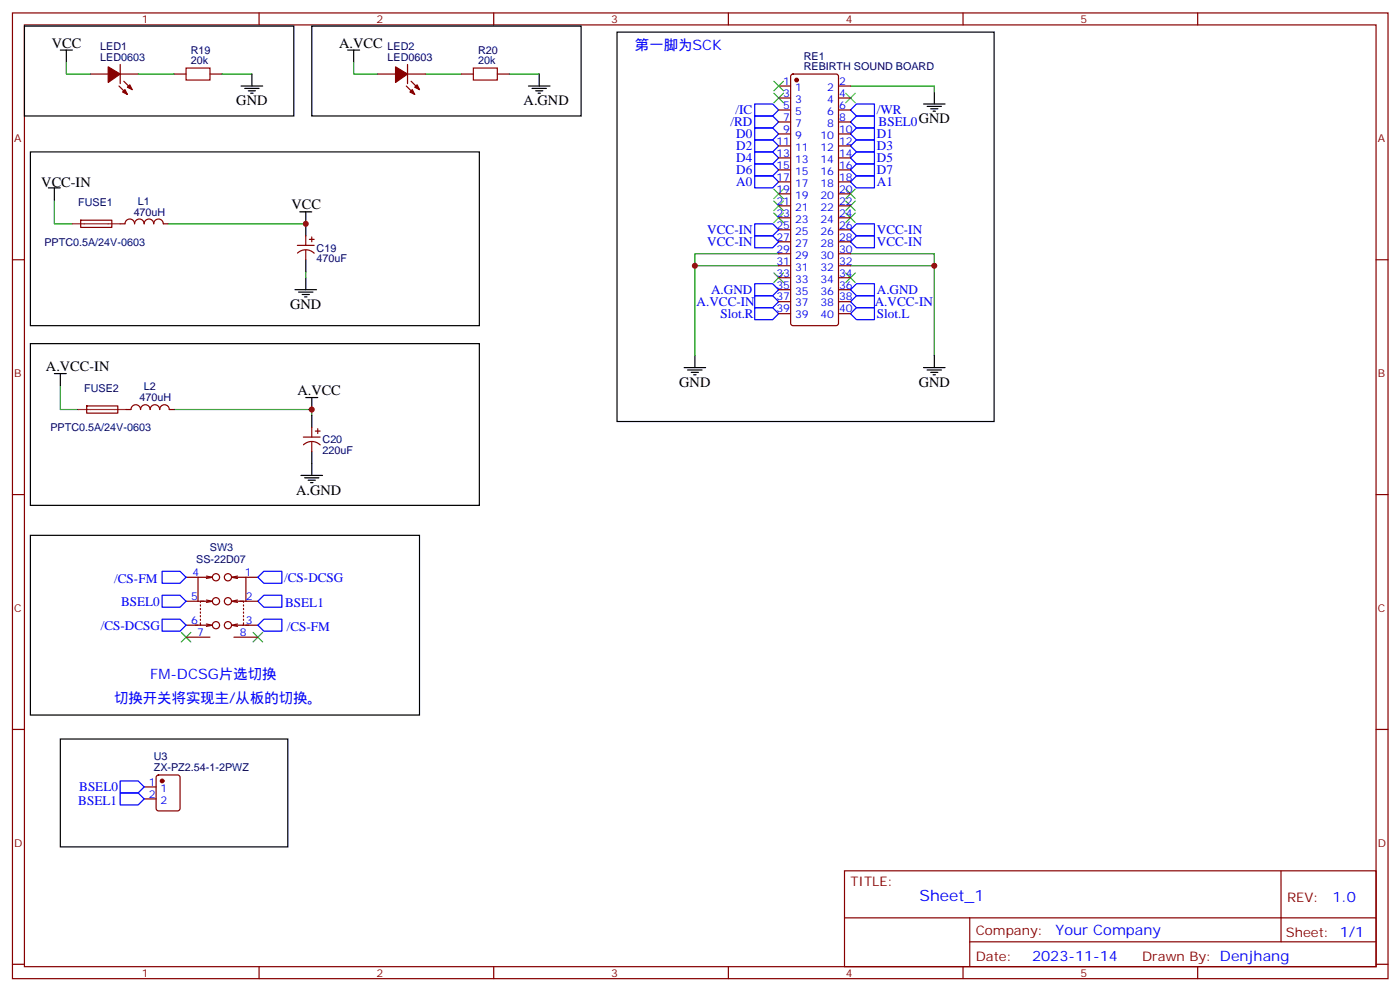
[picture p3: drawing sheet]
<svg xmlns="http://www.w3.org/2000/svg" width="413mm" height="292mm" viewBox="0 0 413 292" stroke-linecap="round" stroke-linejoin="round" font-family="sans-serif">
<g fill="none" stroke="#870000" stroke-width=".35">
<path d="M3.7 3.8h405.3v284.3h-405.3zM7.2 7.3h398.3v277.3h-398.3zM35.4 19v5.6M76.3 3.8v3.5M120.1 19v5.6M145.5 3.8v3.5M214.6 3.8v3.5M283.8 3.8v3.5M352.9 3.8v3.5M26.6 21.8h5.3M35.1 25.3l2.4 2.5M35.4 21.8h5.3"/>
<path d="M36.5 23.9l2.4 2.5M51.3 21.8h3.5M61.9 21.8h3.5M111.3 21.8h5.3M119.7 25.3l2.5 2.5M120.1 21.8h5.3M121.1 23.9l2.5 2.5M136 21.8h3.5M146.5 21.8h3.6M229.4 25.3h3.6M229.4 28.9h3.6M229.4 32.4h3.6"/>
<path d="M229.4 35.9h3.6M229.4 39.4h3.6M233.2 22l.5-.2h12.7l.5 .2 .2 .5v72.7l-.2 .5-.5 .2h-12.7l-.5-.2-.2-.5v-72.7zM247.1 25.3h3.5M247.1 28.9h3.5M247.1 32.4h3.5M247.1 35.9h3.5M247.1 39.4h3.5M229.4 43h3.6M229.4 46.5h3.6M229.4 50h3.6M229.4 53.6h3.6"/>
<path d="M229.4 57.1h3.6M247.1 43h3.5M247.1 46.5h3.5M247.1 50h3.5M247.1 53.6h3.5M247.1 57.1h3.5M3.7 76.5h3.5M23.8 64.9l9.1-.1v2.1l-9.1 .1zM35.4 65.9h1.4M36.8 65.9a1.41 1.41 0 0 1 1.4-1.4 1.41 1.41 0 0 1 1.5 1.4M39.7 65.9a1.41 1.41 0 0 1 1.4-1.4 1.41 1.41 0 0 1 1.4 1.4M42.5 65.9a1.41 1.41 0 0 1 1.4-1.4 1.41 1.41 0 0 1 1.4 1.4"/>
<path d="M45.3 65.9a1.41 1.41 0 0 1 1.4-1.4 1.41 1.41 0 0 1 1.4 1.4h1.4M87.6 72.2h5M87.7 74.5a3.5 3.5 0 0 1 4.9 .1M90.1 69.4v2.8M90.1 73.7v2.8M91.2 70.5h1.4M91.9 69.8v1.4M229.4 78.2h3.6M229.4 74.7h3.6M229.4 71.2h3.6M229.4 67.7h3.6M229.4 64.1h3.6"/>
<path d="M229.4 60.6h3.6M247.1 78.2h3.5M247.1 74.7h3.5M247.1 71.2h3.5M247.1 67.7h3.5M247.1 64.1h3.5M247.1 60.6h3.5M405.5 76.5h3.5M229.4 92.4h3.6M229.4 88.8h3.6M229.4 85.3h3.6M229.4 81.8h3.6"/>
<path d="M247.1 92.4h3.5M247.1 88.8h3.5M247.1 85.3h3.5M247.1 81.8h3.5M25.6 119.5h9.1v2.1h-9.1zM37.2 120.6h1.4a1.41 1.41 0 0 1 1.4-1.4 1.41 1.41 0 0 1 1.4 1.4 1.41 1.41 0 0 1 1.4-1.4 1.41 1.41 0 0 1 1.4 1.4 1.41 1.41 0 0 1 1.4-1.4 1.41 1.41 0 0 1 1.5 1.4 1.41 1.41 0 0 1 1.4-1.4 1.41 1.41 0 0 1 1.4 1.4h1.4M89.4 128.7h4.9M89.4 131a3.5 3.5 0 0 1 4.9 0M91.9 125.9v2.8M91.9 130.1v2.8M92.9 126.9h1.4M93.6 126.2v1.4"/>
<path d="M3.7 145.6h3.5M405.5 145.6h3.5M54.8 170h3.5M54.8 177h5.3M59.1 178.1v.3M59.1 179.1v.4M60.8 176.7l1.8 .3-1.8 .4M60.8 169.6l1.8 .4M61.9 177h-2.8v.4M62.6 170h-4.3v7M62.6 170l-1.8 .3M68.2 170h4.3v7"/>
<path d="M68.2 170l1.8 .3M68.2 177l1.8 .4M68.9 177h2.9v.4M70 169.6l-1.8 .4M70 176.7l-1.8 .3M70.7 177h5.3M71.8 178.1v.3M71.8 179.1v.4M72.5 170h3.5M54.8 184.1h4.4M54.8 187.6h7.1M59.1 183.4v.7h2.8"/>
<path d="M59.1 180.2v.4M59.1 181.3v.3M59.1 182.3v.4M60.8 183.7l1.8 .4-1.8 .3M68.2 184.1l1.8 .3M68.9 187.6h7.1M70 183.7l-1.8 .4M71.6 184.1h4.4M71.8 183.4v.7h-2.9M71.8 180.2v.4M71.8 181.3v.3M71.8 182.3v.4"/>
<path d="M3.7 214.8h3.5M405.5 214.8h3.5M42.5 231.7h3.5M42.5 235.2h3.5M46.2 228.4l.5-.2h5.7l.6 .4 .1 9.5-.5 .6-5.9 .1-.6-.5-.1-9.4zM248.8 256.4h156.7v28.2h-156.7zM377.5 256.4v20.9M248.9 270.2h156.5M285.8 277.3h119.6M285.8 270.2v14.2M3.7 283.9h3.5M76.3 284.6v3.5"/>
<path d="M145.5 284.6v3.5M214.6 284.6v3.5M283.8 284.6v3.5M352.9 284.6v3.5M405.5 283.9h3.5"/>
<circle cx="63.6" cy="170" r="1.06"/>
<circle cx="63.6" cy="177" r="1.06"/>
<circle cx="67.2" cy="170" r="1.06"/>
<circle cx="67.2" cy="177" r="1.06"/>
<circle cx="63.6" cy="184.1" r="1.06"/>
<circle cx="67.2" cy="184.1" r="1.06"/>
</g>
<g fill="none" stroke="#000" stroke-width=".35">
<path d="M7.2 7.7h79.4v26.4h-79.4zM17.8 14.7h3.5M19.5 14.7v3.6M91.9 7.7h79.3v26.4h-79.3zM102.4 14.7h3.6M104.2 14.7v3.6M181.8 9.5h111.1v114.6h-111.1zM71 25.3h6.4M72.1 26h4.2M73.2 26.7h2.1M73.9 27.4h.7M74.2 21.8v3.5"/>
<path d="M155.7 25.3h6.4M156.8 26h4.2M157.8 26.7h2.1M158.5 27.4h.7M158.9 21.8v3.5M272.1 30.6h6.4M273.2 31.3h4.2M274.2 32h2.2M275 32.7h.7M275.3 27.1v3.5M9 44.7h132.3v51.2h-132.3zM14.3 55.3h3.5"/>
<path d="M16 55.3v3.5M88.3 62.4h3.6M90.1 62.4v7M90.1 76.5v3.5M86.9 85.3h6.4M88 86h4.2M89 86.7h2.2M89.7 87.4h.8M90.1 81.8v3.5M9 101.2h132.3v47.6h-132.3zM16 110h3.5M17.8 110v3.5"/>
<path d="M90.1 117.1h3.5M91.9 117.1v3.5M201.6 108.2h6.3M202.6 108.9h4.3M203.7 109.6h2.1M204.4 110.3h.7M204.8 104.7v3.5M272.1 108.2h6.4M273.2 108.9h4.2M274.2 109.6h2.2M275 110.3h.7M275.3 104.7v3.5"/>
<path d="M88.7 140h6.3M91.9 122.3v3.6M91.9 132.9v7.1M9 157.6h114.6v52.9h-114.6zM89.7 140.7h4.3M90.8 141.4h2.1M91.5 142.1h.7"/>
</g>
<g fill="none" stroke="#00f" stroke-width=".35">
<path d="M222.4 30.6h5.3l1.7 1.8-1.7 1.7h-5.3zM222.4 34.1h5.3l1.7 1.8-1.7 1.8h-5.3zM222.4 37.7h5.3l1.7 1.7-1.7 1.8h-5.3zM250.6 35.9l1.8-1.8h5.3v3.6h-5.3zM252.4 30.6h5.3v3.5h-5.3l-1.8-1.7zM252.4 37.7h5.3v3.5h-5.3l-1.8-1.8zM222.4 41.2h5.3l1.7 1.8-1.7 1.7h-5.3zM222.4 44.7h5.3l1.7 1.8-1.7 1.8h-5.3zM222.4 48.3h5.3l1.7 1.7-1.7 1.8h-5.3zM222.4 51.8h5.3l1.7 1.8-1.7 1.7h-5.3zM250.6 53.6l1.8-1.8h5.3v3.5h-5.3zM250.6 46.5l1.8-1.8h5.3v3.6h-5.3z"/>
<path d="M252.4 41.2h5.3v3.5h-5.3l-1.8-1.7zM252.4 48.3h5.3v3.5h-5.3l-1.8-1.8zM222.4 65.9h5.3l1.7 1.8-1.7 1.7h-5.3zM222.4 69.4h5.3l1.7 1.8-1.7 1.8h-5.3zM250.6 67.7l1.8-1.8h5.3v3.5h-5.3zM252.4 69.4h5.3v3.6h-5.3l-1.8-1.8zM222.4 83.5h5.3l1.7 1.8-1.7 1.8h-5.3zM222.4 87.1h5.3l1.7 1.7-1.7 1.8h-5.3zM222.4 90.6h5.3l1.7 1.8-1.7 1.7h-5.3zM250.6 85.3l1.8-1.8h5.3v3.6h-5.3zM250.6 92.4l1.8-1.8h5.3v3.5h-5.3zM250.6 88.8l1.8-1.7h5.3v3.5h-5.3z"/>
<path d="M47.8 175.3h5.3l1.7 1.7-1.7 1.8h-5.3zM47.8 168.2h5.3l1.7 1.8-1.7 1.7h-5.3zM76 177l1.8-1.7h5.2v3.5h-5.2zM77.8 168.2h5.2v3.5h-5.2l-1.8-1.7zM47.8 182.3h5.3l1.7 1.8-1.7 1.7h-5.3zM77.8 182.3h5.2v3.5h-5.2l-1.8-1.7zM35.4 229.9h5.3l1.8 1.8-1.8 1.8h-5.3zM35.4 233.5h5.3l1.8 1.7-1.8 1.8h-5.3z"/>
</g>
<g fill="none" stroke="#3c3" stroke-width=".35">
<path d="M228 27.4l2.9 2.9M228 23.9l2.9 2.8M230.9 27.4l-2.9 2.9M230.9 23.9l-2.9 2.8M249.2 27.4l2.8 2.9M252 27.4l-2.8 2.9M228 55.7l2.9 2.8M228 59.2l2.9 2.8M230.9 55.7l-2.9 2.8M230.9 59.2l-2.9 2.8M249.2 55.7l2.8 2.8M249.2 59.2l2.8 2.8"/>
<path d="M252 55.7l-2.8 2.8M252 59.2l-2.8 2.8M228 62.7l2.9 2.8M230.9 62.7l-2.9 2.8M249.2 62.7l2.8 2.8M252 62.7l-2.8 2.8M228 80.4l2.9 2.8M230.9 80.4l-2.9 2.8M249.2 80.4l2.8 2.8M252 80.4l-2.8 2.8M53.4 186.2l2.8 2.8M56.2 186.2l-2.8 2.8"/>
<path d="M74.6 186.2l2.8 2.8M77.4 186.2l-2.8 2.8"/>
</g>
<g fill="none" stroke="#008700" stroke-width=".35">
<path d="M19.5 18.3v3.5h7.1M104.2 18.3v3.5h7.1M40.7 21.8h10.6M65.4 21.8h8.8M125.4 21.8h10.6M150.1 21.8h8.8M250.6 25.3h24.7v1.8M16 58.8v7.1h5.3M49.5 65.9h40.6M204.8 78.2h24.6M229.4 74.7h-24.6v30M250.6 78.2h24.7"/>
<path d="M250.6 74.7h24.7v30M90.1 80v1.8M17.8 113.5v7.1h5.3M51.3 120.6h40.6v1.7"/>
</g>
<path d="M54.8 20h7.1v3.6h-7.1zM139.5 20h7v3.6h-7z" fill="none" stroke="#a10000" stroke-width=".35"/>
<g fill="#870000" stroke="#870000" stroke-width=".35">
<path d="M116.6 19.7l3.5 2.1-3.5 2.5z"/>
<path d="M120.8 27.1l.7-.7 .7 1.4z"/>
<path d="M122.9 25l.7 1.4-1.4-.7z"/>
<path d="M31.9 19.7l3.5 2.1-3.5 2.5z"/>
<path d="M36.1 27.1l.7-.7 .7 1.4z"/>
<path d="M38.2 25l.7 1.4-1.4-.7z"/>
<circle cx="234.7" cy="23.6" r=".53"/>
<circle cx="47.8" cy="229.9" r=".53"/>
</g>
<path d="M21.3 65.9h14.1M23.1 120.6h14.1" fill="none" stroke="#8c2424" stroke-width=".35"/>
<g fill="#c00">
<circle cx="91.9" cy="120.6" r=".88"/>
<circle cx="90.1" cy="65.9" r=".88"/>
<circle cx="204.8" cy="78.2" r=".88"/>
<circle cx="275.3" cy="78.2" r=".88"/>
</g>
<path d="M17.8 217.6h67v31.7h-67z" fill="none" stroke="#000" stroke-width=".35"/>
<text font-size="4.6" fill="#00f" x="270.9" y="265.4">Sheet_1</text>
<g font-size="4.2">
<text x="15.3" y="14">VCC</text>
<text x="100" y="14">A.VCC</text>
<text x="69.6" y="31">GND</text>
<text x="154.3" y="31">A.GND</text>
<text x="12.2" y="55">VCC-IN</text>
<text x="85.9" y="61.7">VCC</text>
<text x="85.5" y="90.9">GND</text>
<text x="13.5" y="109.3">A.VCC-IN</text>
<text x="200.2" y="113.9">GND</text>
<text x="270.7" y="113.9">GND</text>
<text x="87.6" y="116.3">A.VCC</text>
<text x="87.3" y="145.6">A.GND</text>
</g>
<g font-size="4.2" fill="#00f">
<text x="187.1" y="14.7">第一脚为SCK</text>
<text x="44.2" y="200">FM-DCSG片选切换</text>
<text x="33.7" y="207">切换开关将实现主/从板的切换。</text>
<text x="392.6" y="265.7">1.0</text>
<text x="311" y="275.2">Your Company</text>
<text x="304.1" y="283">2023-11-14</text>
</g>
<g font-size="3.9" fill="#00f">
<text x="216.8" y="33.6">/IC</text>
<text x="258.4" y="33.6">/WR</text>
<text x="215.2" y="37.2">/RD</text>
<text x="217" y="40.7">D0</text>
<text x="258.4" y="40.6">D1</text>
<text x="258.9" y="37.2">BSEL0GND</text>
<text x="217" y="44.1">D2</text>
<text x="217" y="47.7">D4</text>
<text x="258.4" y="44.1">D3</text>
<text x="258.4" y="47.7">D5</text>
<text x="217" y="51.2">D6</text>
<text x="258.4" y="51.2">D7</text>
<text x="217" y="54.8">A0</text>
<text x="258.4" y="54.7">A1</text>
<text x="208.4" y="68.9">VCC-IN</text>
<text x="258.4" y="68.9">VCC-IN</text>
<text x="208.4" y="72.4">VCC-IN</text>
<text x="258.4" y="72.4">VCC-IN</text>
<text x="209.5" y="86.6">A.GND</text>
<text x="258.4" y="86.6">A.GND</text>
<text x="205.3" y="90.1">A.VCC-IN</text>
<text x="212.3" y="93.6">Slot.R</text>
<text x="257.8" y="90.1">A.VCC-IN</text>
<text x="258.4" y="93.7">Slot.L</text>
<text x="33.7" y="171.7">/CS-FM</text>
<text x="83.7" y="171.2">/CS-DCSG</text>
<text x="35.7" y="178.3">BSEL0</text>
<text x="84" y="178.8">BSEL1</text>
<text x="29.7" y="185.3">/CS-DCSG</text>
<text x="84.5" y="185.8">/CS-FM</text>
<text x="23.3" y="233">BSEL0</text>
<text x="23.1" y="237">BSEL1</text>
</g>
<g font-size="3.9" fill="#800">
<text x="250.6" y="261">TITLE:</text>
<text x="379.2" y="265.7">REV:</text>
<text x="287.5" y="275.2">Company:</text>
<text x="378.9" y="275.8">Sheet: 1/1</text>
<text x="287.5" y="282.9">Date:</text>
<text x="336.6" y="282.9">Drawn By: Denjhang</text>
</g>
<g font-size="3.2" fill="#800">
<text x="41.8" y="6.8">1</text>
<text x="110.9" y="6.8">2</text>
<text x="180.1" y="6.8">3</text>
<text x="249.2" y="6.8">4</text>
<text x="318.3" y="6.8">5</text>
<text x="4.2" y="41.9">A</text>
<text x="406" y="41.9">A</text>
<text x="4.2" y="111.1">B</text>
<text x="406" y="111.1">B</text>
<text x="4.2" y="180.2">C</text>
<text x="406" y="180.2">C</text>
<text x="4.2" y="249.3">D</text>
<text x="406" y="249.3">D</text>
<text x="41.8" y="287.6">1</text>
<text x="110.9" y="287.6">2</text>
<text x="180.1" y="287.6">3</text>
<text x="249.2" y="287.6">4</text>
<text x="318.3" y="287.6">5</text>
</g>
<g font-size="3.2" fill="#000080">
<text x="29.5" y="17.9">LED0603</text>
<text x="29.5" y="14.8">LED1</text>
<text x="56.2" y="15.8">R19</text>
<text x="114.2" y="17.9">LED0603</text>
<text x="114.2" y="14.8">LED2</text>
<text x="140.9" y="15.8">R20</text>
<text x="236.8" y="17.6">RE1</text>
<text x="56.2" y="19">20k</text>
<text x="140.9" y="19">20k</text>
<text x="236.8" y="20.7">REBIRTH SOUND BOARD</text>
<text x="23.1" y="60.6">FUSE1</text>
<text x="39.4" y="63.5">470uH</text>
<text x="40.6" y="60.2">L1</text>
<text x="13.1" y="72.3">PPTC0.5A/24V-0603</text>
<text x="93.3" y="77.3">470uF</text>
<text x="93.3" y="74.1">C19</text>
<text x="24.8" y="115.3">FUSE2</text>
<text x="41.2" y="118.2">470uH</text>
<text x="42.4" y="114.9">L2</text>
<text x="14.8" y="127">PPTC0.5A/24V-0603</text>
<text x="95" y="130.5">C20</text>
<text x="95" y="133.7">220uF</text>
<text x="57.8" y="165.8">SS-22D07</text>
<text x="61.8" y="162.3">SW3</text>
<text x="45.3" y="227">ZX-PZ2.54-1-2PWZ</text>
<text x="45.3" y="223.8">U3</text>
</g>
<g font-size="3.2" fill="#00f">
<text x="230.8" y="25">1</text>
<text x="230.8" y="28.5">3</text>
<text x="234.3" y="26.7">1</text>
<text x="243.8" y="26.7">2</text>
<text x="247.3" y="28.5">4</text>
<text x="247.3" y="25">2</text>
<text x="230.8" y="32">5</text>
<text x="230.8" y="35.6">7</text>
<text x="234.3" y="30.3">3</text>
<text x="234.3" y="33.8">5</text>
<text x="243.8" y="33.8">6</text>
<text x="243.8" y="30.3">4</text>
<text x="247.3" y="35.6">8</text>
<text x="247.3" y="32">6</text>
<text x="230.8" y="39.1">9</text>
<text x="234.3" y="37.3">7</text>
<text x="234.3" y="40.9">9</text>
<text x="241.7" y="40.9">10</text>
<text x="243.8" y="37.3">8</text>
<text x="247.3" y="39.1">10</text>
<text x="228.8" y="42.6">11</text>
<text x="228.8" y="46.1">13</text>
<text x="234.3" y="44.4">11</text>
<text x="234.3" y="47.9">13</text>
<text x="241.7" y="47.9">14</text>
<text x="241.7" y="44.4">12</text>
<text x="247.3" y="46.1">14</text>
<text x="247.3" y="42.6">12</text>
<text x="228.8" y="49.7">15</text>
<text x="228.8" y="53.2">17</text>
<text x="234.3" y="51.4">15</text>
<text x="241.7" y="51.4">16</text>
<text x="247.3" y="53.2">18</text>
<text x="247.3" y="49.7">16</text>
<text x="228.8" y="56.7">19</text>
<text x="234.3" y="55">17</text>
<text x="234.3" y="58.5">19</text>
<text x="241.7" y="58.5">20</text>
<text x="241.7" y="55">18</text>
<text x="247.3" y="56.7">20</text>
<text x="228.8" y="60.3">21</text>
<text x="228.8" y="63.8">23</text>
<text x="234.3" y="62">21</text>
<text x="234.3" y="65.5">23</text>
<text x="241.7" y="65.5">24</text>
<text x="241.7" y="62">22</text>
<text x="247.3" y="63.8">24</text>
<text x="247.3" y="60.3">22</text>
<text x="228.8" y="67.3">25</text>
<text x="228.8" y="70.8">27</text>
<text x="234.3" y="69.1">25</text>
<text x="241.7" y="69.1">26</text>
<text x="247.3" y="70.8">28</text>
<text x="247.3" y="67.3">26</text>
<text x="228.8" y="74.4">29</text>
<text x="228.8" y="77.9">31</text>
<text x="234.3" y="72.6">27</text>
<text x="234.3" y="76.1">29</text>
<text x="241.7" y="76.1">30</text>
<text x="241.7" y="72.6">28</text>
<text x="247.3" y="77.9">32</text>
<text x="247.3" y="74.4">30</text>
<text x="228.8" y="81.4">33</text>
<text x="234.3" y="79.7">31</text>
<text x="234.3" y="83.2">33</text>
<text x="241.7" y="83.2">34</text>
<text x="241.7" y="79.7">32</text>
<text x="247.3" y="81.4">34</text>
<text x="228.8" y="84.9">35</text>
<text x="228.8" y="88.5">37</text>
<text x="234.3" y="86.7">35</text>
<text x="241.7" y="86.7">36</text>
<text x="247.3" y="88.5">38</text>
<text x="247.3" y="84.9">36</text>
<text x="228.8" y="92">39</text>
<text x="234.3" y="90.2">37</text>
<text x="234.3" y="93.8">39</text>
<text x="241.7" y="93.8">40</text>
<text x="241.7" y="90.2">38</text>
<text x="247.3" y="92">40</text>
<text x="56.7" y="169.6">4</text>
<text x="72.1" y="169.6">1</text>
<text x="56.3" y="176.7">5</text>
<text x="72.5" y="176.7">2</text>
<text x="56.3" y="183.7">6</text>
<text x="72.5" y="183.7">3</text>
<text x="58.1" y="187.3">7</text>
<text x="70.7" y="187.3">8</text>
<text x="43.8" y="231.4">1</text>
<text x="47.3" y="233.1">1</text>
<text x="43.8" y="234.9">2</text>
<text x="47.3" y="236.6">2</text>
</g>
</svg>
